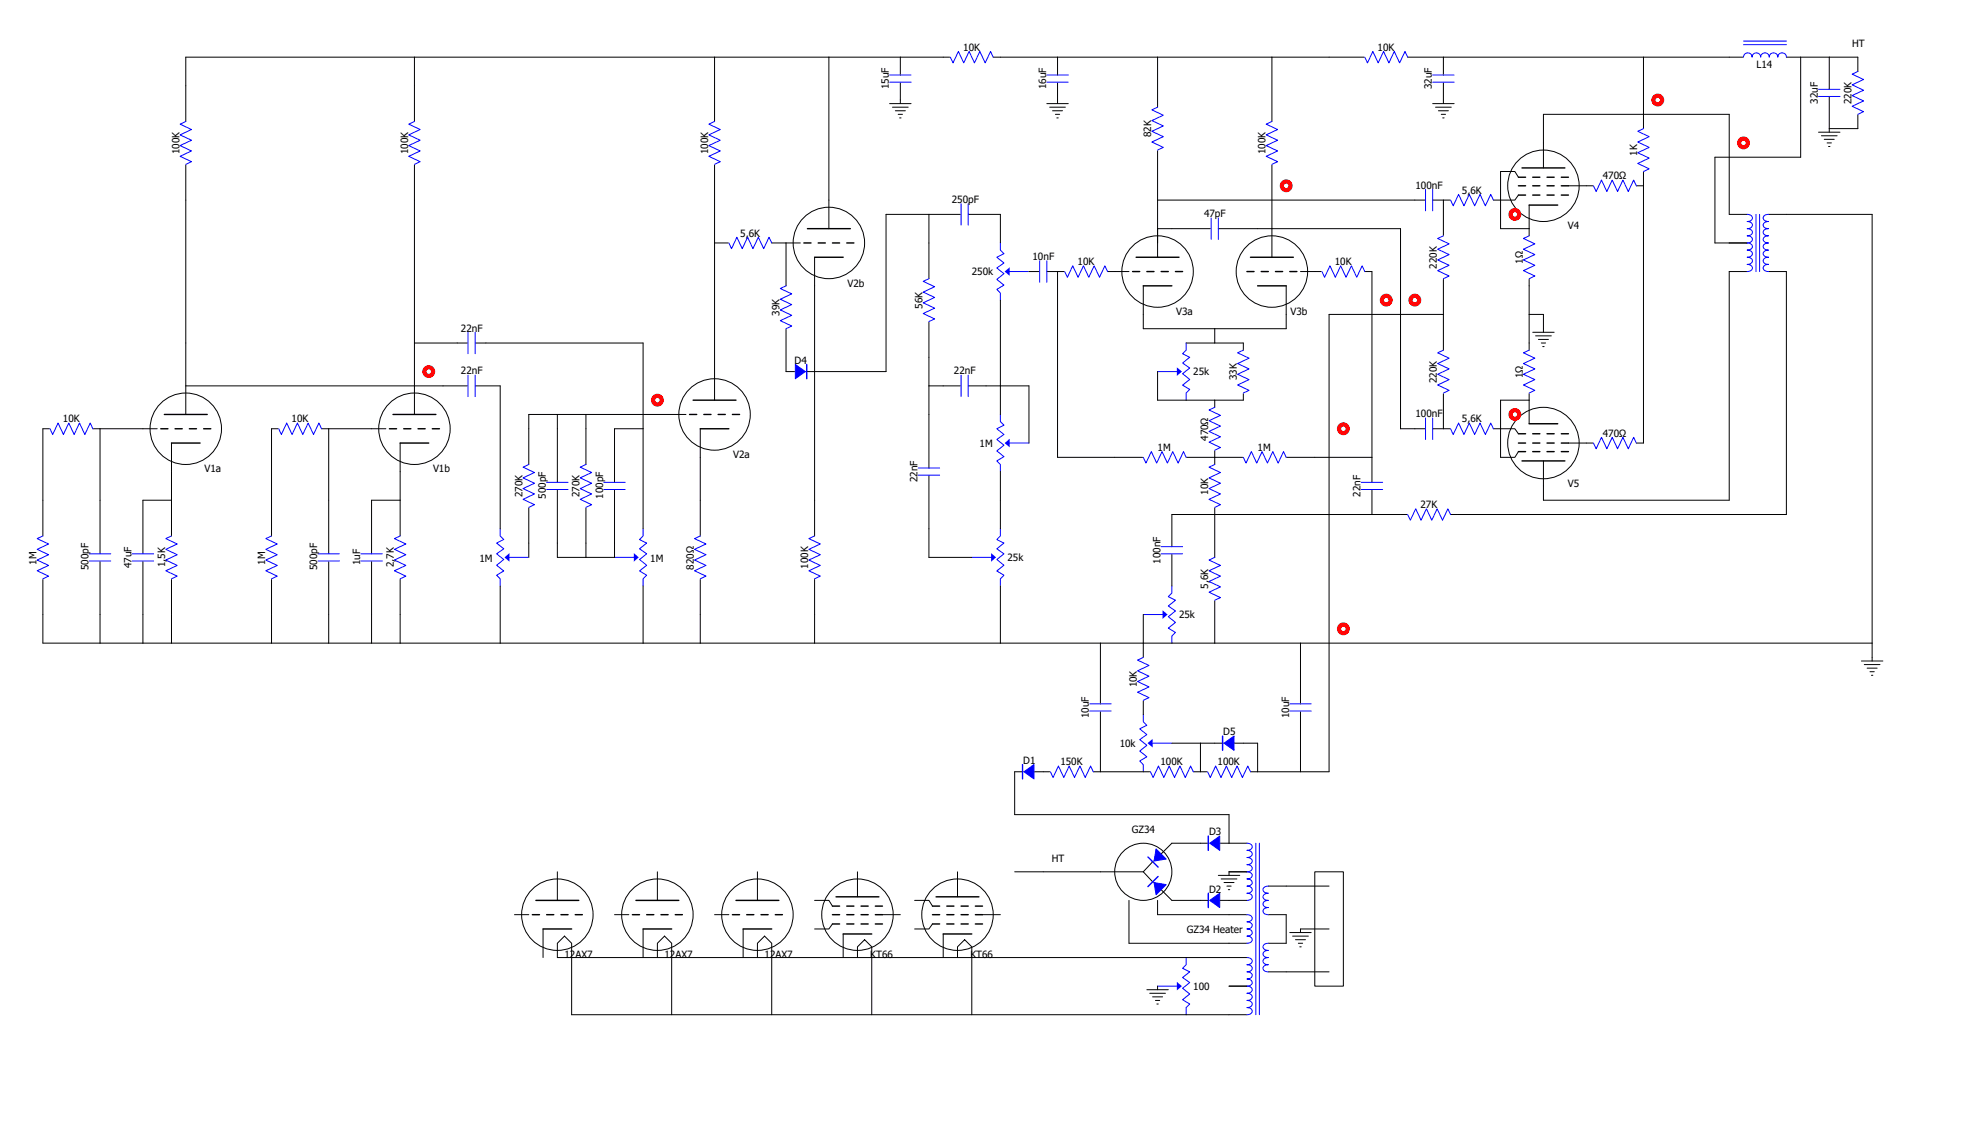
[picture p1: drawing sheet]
<svg xmlns="http://www.w3.org/2000/svg" width="350mm" height="200mm" viewBox="0 0 350 200" stroke-linecap="round" stroke-linejoin="round" font-family="sans-serif">
<path d="M233.7 154.9h5.1v20.4h-5.1z" fill="none" stroke="#000" stroke-width=".18"/>
<circle cx="203.2" cy="154.9" r="5.1" fill="#fff"/>
<circle cx="203.2" cy="154.9" r="5.1" fill="none" stroke="#000" stroke-width=".18"/>
<circle cx="76.2" cy="66" r="1.14" fill="#f00"/>
<circle cx="76.2" cy="66" r=".4" fill="#fff"/>
<path d="M28.6 76.2h1.2M29.2 73.7h7.6M30.5 78.7h5.1M31.1 76.2h1.3M33.7 76.2h1.2M36.2 76.2h1.3M69.2 76.2h1.3M69.8 73.7h7.7M71.1 78.7h5.1M71.8 76.2h1.2M74.3 76.2h1.3M76.8 76.2h1.3" fill="none" stroke="#000" stroke-width=".25"/>
<g fill="none" stroke="#000" stroke-width=".18">
<path d="M33 21.6v-11.4h40.7v11.4M33 29.3v31.7M73.7 29.3v31.7M8.8 76.2h-1.2v19M16.5 76.2h1.3M25.4 76.2h2.5M30.5 78.7v16.5M33 68.6v5.1M49.4 76.2h-1.1v19M57.1 76.2h1.3M66 76.2h2.6M71.1 78.7v16.5"/>
<path d="M73.7 68.6v5.1M78.7 68.6h4.4M81.3 61h1.8M84.5 61h1.9M84.5 68.6h4.4M25.4 99.8v14.5M30.5 88.9h-5.1v9.5M66 99.8v14.5M71.1 88.9h-5.1v9.5M7.6 103v11.3h10.2M30.5 103v11.3M48.3 103v11.3"/>
<path d="M71.1 103v6.2"/>
<circle cx="33" cy="76.2" r="6.4"/>
<circle cx="73.7" cy="76.2" r="6.4"/>
</g>
<g fill="none" stroke="#00f" stroke-width=".18">
<path d="M33 21.6l-1 .5 2 .9-2 1 2 .9-2 1 2 .9-2 1 2 .9-1 .5M73.7 21.6l-1.1 .5 2.1 .9-2.1 1 2.1 .9-2.1 1 2.1 .9-2.1 1 2.1 .9-1 .5M83.2 59.1v3.8M84.5 59.1v3.8M8.9 76.2l.5 1 .9-2 1 2 .9-2 1 2 .9-2 1 2 .9-2 .5 1M49.5 76.2l.5 1 1-2 .9 2 1-2 .9 2 1-2 .9 2 1-2 .4 1M83.2 66.7v3.8M84.5 66.7v3.8M7.6 95.2l-1 .5 2 1-2 .9 2 1-2 .9 2 1-2 .9 2 1-1 .5M23.5 98.4h3.8M23.5 99.7h3.8M30.5 95.2l-1 .5 2 1-2 .9 2 1-2 .9 2 1-2 .9 2 1-1 .5"/>
<path d="M48.3 95.2l-1.1 .5 2.1 1-2.1 .9 2.1 1-2.1 .9 2.1 1-2.1 .9 2.1 1-1 .5M64.1 98.4h3.8M64.1 99.7h3.8M71.1 95.2l-1 .5 2 1-2 .9 2 1-2 .9 2 1-2 .9 2 1-1 .5M88.9 94v1.2l.6 .7-1.2 .6 1.2 1-1.2 .9 1.2 1-1.2 1.1 1.2 1-1.2 .7 .6 .7v1.2M90.2 99.1h3.8"/>
</g>
<path d="M89.7 99.1l.9-.8v1.5z" fill="#00f"/>
<path d="M109.2 99.1h3.8M114.3 94v1.2l-.6 .7 1.2 .6-1.2 1 1.2 .9-1.2 1 1.2 1.1-1.2 1 1.2 .7-.6 .7v1.2" fill="none" stroke="#00f" stroke-width=".18"/>
<path d="M112.6 98.3l.9 .8-.9 .7z" fill="#00f"/>
<path d="M33 68.6h45.7M73.7 61h7.6M88.9 68.6v25.4M94 73.7v8.8M99.1 73.7v12M104.1 73.7v8.8M114.3 61v15.2h-5.1v9.5M94 90.3v8.8M99.1 87.1v12h10.1v-12M104.1 90.3v8.8M88.9 104.1v10.2M114.3 104.1v10.2" fill="none" stroke="#000" stroke-width=".18"/>
<path d="M94 82.5l-1 .5 2 1-2 .9 2 1-2 .9 2 1-2 .9 2 1-1 .5M97.2 85.7h3.8M97.2 87h3.8M104.1 82.5l-1 .5 2.1 1-2.1 .9 2.1 1-2.1 .9 2.1 1-2.1 .9 2.1 1-1.1 .5M107.3 85.7h3.8M107.3 87h3.8" fill="none" stroke="#00f" stroke-width=".18"/>
<circle cx="116.8" cy="71.1" r="1.14" fill="#f00"/>
<circle cx="116.8" cy="71.1" r=".4" fill="#fff"/>
<path d="M142.9 43.2h1.2M143.5 40.6h7.6M144.8 45.7h5.1M145.4 43.2h1.3M148 43.2h1.2M150.5 43.2h1.3M122.6 73.7h1.2M123.2 71.1h7.6M124.5 76.2h5M125.1 73.7h1.3M127.6 73.7h1.3M130.2 73.7h1.2" fill="none" stroke="#000" stroke-width=".25"/>
<g fill="none" stroke="#000" stroke-width=".18">
<path d="M127 15.2v6.4M127 29.3v6.3M147.3 35.6v5M129.4 43.2h-2.4v27.9M137.2 43.2h5M139.7 43.2v7.6M139.7 58.5v7.5h1.5M144.8 45.7v5.1M17.8 76.2v22.2M33 61v7.6M58.4 76.2v22.2M119.4 73.7h2.5"/>
<path d="M124.5 76.2v19M143.1 66h1.7M17.8 99.8v14.5M58.4 99.8v14.5h86.4v-11.3M144.8 88.9v6.3M25.4 114.3h22.9M124.5 103v6.2"/>
<circle cx="147.3" cy="43.2" r="6.4"/>
<circle cx="127" cy="73.7" r="6.4"/>
</g>
<path d="M127 21.6l-1 .5 2 .9-2 1 2 .9-2 1 2 .9-2 1 2 .9-1 .5M129.5 43.2l.5 1 1-2 .9 2 1-2 .9 2 1-2 .9 2 1-2 .5 1M139.7 50.8l-1 .5 2 .9-2 1 2 .9-2 1 2 .9-2 1 2 .9-1 .5M15.9 98.4h3.8M15.9 99.7h3.8M56.5 98.4h3.8M56.5 99.7h3.8M124.5 95.2l-1.1 .5 2.1 1-2.1 .9 2.1 1-2.1 .9 2.1 1-2.1 .9 2.1 1-1 .5M144.8 95.2l-1 .5 2 1-2 .9 2 1-2 .9 2 1-2 .9 2 1-1 .5" fill="none" stroke="#00f" stroke-width=".18"/>
<path d="M141.4 64.8l1.7 1.2-1.7 1.3z" fill="#00f"/>
<path d="M143.4 64.8v2.5" fill="none" stroke="#00f" stroke-width=".25"/>
<path d="M168.9 10.2l.5 1 .9-2.1 1 2.1 .9-2.1 1 2.1 .9-2.1 1 2.1 1-2.1 .4 1.1M186.1 13.3h3.8M186.1 14.6h3.8M165.1 49.5l-1 .5 2 1-2 .9 2 1-2 .9 2 1-2 .9 2 1-1 .5M141.4 64.8l1.7 1.2-1.7 1.3zM172.7 99.1h3.8M177.8 94v1.2l-.6 .7 1.2 .6-1.2 1 1.2 .9-1.2 1 1.2 1.1-1.2 1 1.2 .7-.6 .7v1.2" fill="none" stroke="#00f" stroke-width=".18"/>
<path d="M73.7 10.2h73.6v25.4M127 10.2v5M167.6 10.2h1.2M176.5 10.2h1.3M188 10.2v3.1M188 14.7v3.1M144.8 50.8v38.1M165.1 43.2v6.3M165.1 57.3v6.2" fill="none" stroke="#000" stroke-width=".18"/>
<path d="M176.1 98.3l.9 .8-.9 .7z" fill="#00f"/>
<path d="M177.8 73.7v1.2l.6 .7-1.2 .6 1.2 1-1.2 .9 1.2 1-1.2 1 1.2 1.1-1.2 .7 .6 .6v1.3M179.1 78.7h3.8" fill="none" stroke="#00f" stroke-width=".18"/>
<path d="M178.6 78.7l.9-.7v1.5z" fill="#00f"/>
<path d="M177.8 43.2v1.3l.6 .6-1.2 .6 1.2 1-1.2 .9 1.2 1-1.2 1.1 1.2 1-1.2 .7 .6 .7v1.2M179.1 48.3h3.8" fill="none" stroke="#00f" stroke-width=".18"/>
<path d="M178.6 48.3l.9-.8v1.5z" fill="#00f"/>
<g fill="none" stroke="#000" stroke-width=".18">
<path d="M147.3 10.2h12.7M177.8 10.2h10.2M186.1 18.4h3.8M186.6 19.1h2.8M187.1 19.7h1.7M188 17.8v.6M157.5 38.1v27.9h-12.7M170.7 38.1h-5.6v5.1M172.1 38.1h5.7v5.1M187.6 20.3h.7M187.8 21h.3M177.8 53.3v15.3"/>
<path d="M198.1 48.3h2.6M203.2 50.8v5.1M205.7 40.6v5.1M226.1 40.6v5.1M228.6 50.8v5.1M231.1 48.3h2.6M165.1 63.5v19.7M167.6 68.6h3.1M172.1 68.6h3.2M215.9 71.1v1.3M165.1 84.6v14.5h7.6M177.8 88.9v5.1"/>
<path d="M215.9 80.1v2.4M215.9 90.3v1.1M144.8 114.3h50.8M177.8 104.1v10.2"/>
<circle cx="205.7" cy="48.3" r="6.4"/>
<circle cx="226.1" cy="48.3" r="6.4"/>
</g>
<path d="M170.8 36.2v3.8M172.1 36.2v3.8M170.8 66.7v3.8M172.1 66.7v3.8M215.9 72.4l-1 .5 2 .9-2 1 2 .9-2 1 2 .9-2 1 2 .9-1 .5M163.2 83.2h3.8M163.2 84.5h3.8M215.9 82.5l-1 .5 2 1-2 .9 2 1-2 .9 2 1-2 .9 2 1-1 .5M203.2 109.2h3.8M208.3 104.1v1.3l-.7 .6 1.3 .7-1.3 1 1.3 .9-1.3 1 1.3 1-1.3 1 1.3 .8-.6 .6v1.3" fill="none" stroke="#00f" stroke-width=".18"/>
<path d="M201.3 48.3h1.3M201.9 45.7h7.6M203.2 50.8h5.1M203.8 48.3h1.3M206.4 48.3h1.2M208.9 48.3h1.3M221.6 48.3h1.3M222.2 45.7h7.7M223.5 50.8h5.1M224.2 48.3h1.2M226.7 48.3h1.3M229.2 48.3h1.3" fill="none" stroke="#000" stroke-width=".25"/>
<path d="M206.6 108.5l.9 .7-.9 .8z" fill="#00f"/>
<g fill="none" stroke="#000" stroke-width=".18">
<path d="M158.1 18.4h3.8M158.6 19.1h2.8M159.1 19.7h1.8M160 10.2v3.1M160 14.7v3.7M188 10.2h54.4M205.7 10.2v8.9M226.1 10.2v11.4M250.2 10.2h41.9v12.7M254.6 18.4h3.8M255.1 19.1h2.8M255.7 19.7h1.7"/>
<path d="M256.5 10.2v3.1M256.5 14.7v3.7M320 10.2h5.1v5.7M325.1 17.3v6.2M157.5 38.1h7.6M159.6 20.3h.8M159.9 21h.2M205.7 26.8v8.8h47.5M226.1 29.3v11.3M254.6 35.6h3.1M256.2 20.3h.7M256.4 21h.3"/>
<path d="M256.5 35.6v6.3M269.9 34.7l-.7 .9h-3.8M269.9 31.5l-.7-1h-2.5v10.1M271.8 36.4v5.5M274.3 29.8v-9.5h33v17.8h3.2M278.8 33h4.3M290.8 33h1.3M292.1 30.6v48.1h-1.3M304.8 27.9v15.3h5.7M314.3 38.1h18.4v76.2h-101.6M323.2 23.5h3.8M323.7 24.1h2.8"/>
<path d="M324.2 24.8h1.8M324.7 25.4h.8M325 26h.2M182.9 48.3h1.8M186.1 48.3h3M196.8 48.3h1.3M203.2 55.9v2.5h25.4v-2.5M215.1 40.6h-9.4v2.6M215.9 58.4v2.6M216.5 40.6h32.4v35.6h4.3M233.7 48.3h1.1M242.6 48.3h1.2v37.4"/>
<path d="M256.5 49.7v12.5M271.8 49.7v6.2M310.5 48.3h-3.2v40.6h-33v-7M314.3 48.3h3.2v43.1h-59.7M17.8 76.2h7.6M58.4 76.2h7.6M86.4 61h27.9M104.1 73.7h15.3M165.1 68.6h2.5M175.3 68.6h7.6v10.1M177.8 68.6v5.1M254.6 76.2h3.1"/>
<path d="M256.5 70v6.2M265.4 76.2h3.8l.7 .9M266.7 71.1v10.2h2.5l.7-1M271.8 61v1.2M271.8 70v5.3M278.8 78.7h4.3M177.8 83.8v5.1M188 81.3h15.1M208.3 91.4v5.8M208.3 98.6v5.5M210.8 81.3h10.1M215.9 91.4h34.2"/>
<path d="M228.6 81.3h15.2M243.8 87.1v4.3M71.1 109.2v5.1M124.5 109.2v5.1M203.2 114.3h5.1"/>
<circle cx="274.3" cy="33" r="6.4"/>
<circle cx="274.3" cy="78.7" r="6.4"/>
</g>
<g fill="none" stroke="#00f" stroke-width=".18">
<path d="M158.1 13.3h3.8M158.1 14.6h3.8M205.7 19.1l-1 .4 2.1 1-2.1 .9 2.1 1-2.1 .9 2.1 1-2.1 .9 2.1 1-1.1 .5M242.6 10.2l.4 1 1-2.1 1 2.1 .9-2.1 1 2.1 .9-2.1 1 2.1 .9-2.1 .5 1.1M254.6 13.3h3.8M254.6 14.6h3.8M309.9 7.9h7.6M309.9 7.3h7.6M323.2 15.9h3.8M323.2 17.1h3.8M215.3 38.7v3.8M216.5 38.7v3.8"/>
<path d="M226.1 21.6l-1.1 .5 2.1 .9-2.1 1 2.1 .9-2.1 1 2.1 .9-2.1 1 2.1 .9-1 .5M253.4 33.7v3.8M254.6 33.7v3.8M257.8 35.6l.5 1 .9-2.1 1 2.1 .9-2.1 1 2.1 .9-2.1 1 2.1 1-2.1 .4 1.1M283.2 33l.5 1 .9-2 1 2 .9-2 1 2 .9-2 1 2 1-2 .4 1M292.1 22.9l-1 .4 2 1-2 .9 2 1-2 .9 2 1-2 1 2 .9-1 .5M310.5 38.1l.5 .1 .4 .2 .1 .3-.1 .3-.4 .3-.5 .1 .5 .1 .4 .2 .1 .3-.1 .3-.4 .2-.5 .1 .5 .1 .4 .3 .1 .3-.1 .3-.4 .2-.5 .1 .5 .1 .4 .2 .1 .3-.1 .4-.4 .2-.5 .1 .5 .1 .4 .2 .1 .3-.1 .3-.4 .3-.5 .1h.5l.4 .3 .1 .3-.1 .3-.4 .2-.5 .1 .5 .1 .4 .2 .1 .4-.1 .3-.4 .2-.5 .1 .5 .1 .4 .2 .1 .3-.1 .3-.4 .3-.5 .1M312.1 38.1v10.2M312.7 38.1v10.2M314.3 38.1l-.5 .1-.3 .2-.1 .3 .1 .3 .3 .3 .5 .1-.5 .1-.3 .2-.1 .3 .1 .3 .3 .2 .5 .1-.5 .1-.3 .3-.1 .3 .1 .3 .3 .2 .5 .1-.5 .1-.3 .2-.1 .3 .1 .4 .3 .2 .5 .1-.5 .1-.3 .2-.1 .3 .1 .3 .3 .3 .5 .1h-.5l-.3 .3-.1 .3 .1 .3 .3 .2 .5 .1-.5 .1-.3 .2-.1 .4 .1 .3 .3 .2 .5 .1-.5 .1-.3 .2-.1 .3 .1 .3 .3 .3 .5 .1M184.8 46.4v3.8M186.1 46.4v3.8"/>
<path d="M189.2 48.3l.5 1 1-2.1 .9 2.1 1-2.1 .9 2.1 1-2.1 .9 2.1 1-2.1 .4 1.1M234.9 48.3l.5 1 1-2.1 .9 2.1 1-2.1 .9 2.1 1-2.1 .9 2.1 1-2.1 .5 1.1M256.5 41.9l-1 .5 2.1 .9-2.1 1 2.1 .9-2.1 1 2.1 .9-2.1 1 2.1 1-1.1 .4M271.8 41.9l-1 .5 2 .9-2 1 2 .9-2 1 2 .9-2 1 2 1-1 .4M253.4 74.3v3.8M254.6 74.3v3.8M256.5 62.2l-1 .5 2.1 1-2.1 .9 2.1 1-2.1 .9 2.1 1-2.1 .9 2.1 1-1.1 .4M257.8 76.2l.5 1 .9-2 1 2 .9-2 1 2 .9-2 1 2 1-2 .4 1M271.8 62.2l-1 .5 2 1-2 .9 2 1-2 .9 2 1-2 .9 2 1-1 .4M283.2 78.7l.5 1.1 .9-2.1 1 2.1 .9-2.1 1 2.1 .9-2.1 1 2.1 1-2.1 .4 1M203.2 81.3l.5 1 .9-2 1 2 .9-2 1 2 .9-2 1 2 .9-2 .5 1M206.4 97.2h3.8"/>
<path d="M206.4 98.4h3.8M221 81.3l.5 1 .9-2 1 2 .9-2 1 2 .9-2 1 2 .9-2 .5 1M241.9 85.7h3.8M241.9 87h3.8M250.2 91.4l.5 1.1 .9-2.1 1 2.1 .9-2.1 1 2.1 .9-2.1 1 2.1 .9-2.1 .5 1"/>
</g>
<g fill="none" stroke="#000" stroke-width=".25">
<path d="M269.9 34.7h1.2M269.9 33h1.2M269.9 31.5h1.2M270.5 29.8h7.6M271.8 36.4h5.1M272.4 34.7h1.3M272.4 33h1.3M272.4 31.5h1.3M275 34.7h1.2M275 33h1.2M275 31.5h1.2M277.5 34.7h1.3"/>
<path d="M277.5 33h1.3M277.5 31.5h1.3M269.9 77.1h1.2M269.9 78.7h1.2M271.8 75.3h5.1M272.4 77.1h1.3M272.4 78.7h1.3M275 77.1h1.2M275 78.7h1.2M277.5 77.1h1.3M277.5 78.7h1.3M269.9 80.3h1.2"/>
<path d="M270.5 81.9h7.6M272.4 80.3h1.3M275 80.3h1.2M277.5 80.3h1.3"/>
</g>
<circle cx="228.6" cy="33" r="1.14" fill="#f00"/>
<circle cx="228.6" cy="33" r=".4" fill="#fff"/>
<circle cx="309.9" cy="25.4" r="1.14" fill="#f00"/>
<circle cx="309.9" cy="25.4" r=".4" fill="#fff"/>
<circle cx="294.6" cy="17.8" r="1.14" fill="#f00"/>
<circle cx="294.6" cy="17.8" r=".4" fill="#fff"/>
<path d="M188 48.3v33M256.5 55.9h-20.3v81.3" fill="none" stroke="#000" stroke-width=".18"/>
<circle cx="251.5" cy="53.3" r="1.14" fill="#f00"/>
<circle cx="251.5" cy="53.3" r=".4" fill="#fff"/>
<circle cx="246.4" cy="53.3" r="1.14" fill="#f00"/>
<circle cx="246.4" cy="53.3" r=".4" fill="#fff"/>
<circle cx="238.8" cy="76.2" r="1.14" fill="#f00"/>
<circle cx="238.8" cy="76.2" r=".4" fill="#fff"/>
<circle cx="238.8" cy="111.8" r="1.14" fill="#f00"/>
<circle cx="238.8" cy="111.8" r=".4" fill="#fff"/>
<path d="M325.1 10.2h5.1M271.8 55.9h2.5v3.2M272.4 59.1h3.8M272.9 59.7h2.8M273.4 60.3h1.8M273.9 61h.8M274.2 61.6h.2" fill="none" stroke="#000" stroke-width=".18"/>
<circle cx="269.2" cy="73.7" r="1.14" fill="#f00"/>
<circle cx="269.2" cy="73.7" r=".4" fill="#fff"/>
<circle cx="269.2" cy="38.1" r="1.14" fill="#f00"/>
<circle cx="269.2" cy="38.1" r=".4" fill="#fff"/>
<path d="M218.4 154.9h3.2M218.4 149.9h3.2M225.4 157.5h10.8M218.4 162.6h3.2M218.4 167.6h3.2M218.4 160h3.2M218.4 170.2h3.2M218.4 175.3h3.2M225.4 162.6h3.2v5h-3.2M225.4 172.7h10.8M218.4 180.3h3.2" fill="none" stroke="#000" stroke-width=".18"/>
<path d="M221.6 149.9l.5 .1 .4 .2 .1 .3-.1 .3-.4 .2-.5 .1 .5 .1 .4 .3 .1 .3-.1 .3-.4 .2-.5 .1 .5 .1 .4 .2 .1 .3-.1 .3-.4 .3-.5 .1 .5 .1 .4 .2 .1 .3-.1 .3-.4 .2-.5 .1 .5 .1 .4 .3 .1 .3-.1 .3-.4 .2-.5 .1 .5 .1 .4 .2 .1 .3-.1 .4-.4 .2-.5 .1 .5 .1 .4 .2 .1 .3-.1 .3-.4 .3-.5 .1h.5l.4 .3 .1 .3-.1 .3-.4 .2-.5 .1M223.2 149.9v30.4M223.8 149.9v30.4M225.4 157.5l-.5 .1-.3 .2-.1 .3 .1 .3 .3 .3 .5 .1h-.5l-.3 .3-.1 .3 .1 .3 .3 .2 .5 .1-.5 .1-.3 .2-.1 .4 .1 .3 .3 .2 .5 .1-.5 .1-.3 .2-.1 .3 .1 .3 .3 .3 .5 .1M205.7 175.3h3.8M210.8 170.2v1.2l-.6 .7 1.3 .6-1.3 1 1.3 .9-1.3 1 1.3 1.1-1.3 1 1.3 .7-.7 .7v1.2M221.6 162.6l.5 .1 .4 .2 .1 .3-.1 .3-.4 .2-.5 .1 .5 .1 .4 .3 .1 .3-.1 .3-.4 .2-.5 .1 .5 .1 .4 .2 .1 .3-.1 .3-.4 .3-.5 .1 .5 .1 .4 .2 .1 .3-.1 .3-.4 .2-.5 .1M221.6 170.2l.5 .1 .4 .2 .1 .3-.1 .3-.4 .3h-.5l.5 .1 .4 .3 .1 .3-.1 .3-.4 .2-.5 .1 .5 .1 .4 .2 .1 .4-.1 .3-.4 .2-.5 .1 .5 .1 .4 .2 .1 .3-.1 .3-.4 .3-.5 .1 .5 .1 .4 .2 .1 .3-.1 .3-.4 .2-.5 .1 .5 .1 .4 .3 .1 .3-.1 .3-.4 .2-.5 .1 .5 .1 .4 .2 .1 .3-.1 .3-.4 .3-.5 .1 .5 .1 .4 .2 .1 .3-.1 .3-.4 .2-.5 .1M225.4 167.6l-.5 .1-.3 .3-.1 .3 .1 .3 .3 .2 .5 .1-.5 .1-.3 .2-.1 .3 .1 .4 .3 .2 .5 .1-.5 .1-.3 .2-.1 .3 .1 .3 .3 .3h.5l-.5 .1-.3 .3-.1 .3 .1 .3 .3 .2 .5 .1" fill="none" stroke="#00f" stroke-width=".18"/>
<path d="M209.2 174.5l.9 .8-.9 .7z" fill="#00f"/>
<g fill="none" stroke="#000" stroke-width=".25">
<path d="M148.6 159.4h7.6M166.4 159.4h7.6M94.6 162.6h1.3M95.2 160h7.7M96.5 165.1h5.1M97.2 162.6h1.2M99.7 162.6h1.3M102.2 162.6h1.3M112.4 162.6h1.3M113 160h7.6M114.3 165.1h5.1M114.9 162.6h1.3"/>
<path d="M117.5 162.6h1.2M120 162.6h1.3M130.2 162.6h1.2M130.8 160h7.6M132.1 165.1h5.1M132.7 162.6h1.3M135.3 162.6h1.2M137.8 162.6h1.3M148 164.2h1.2M148 162.6h1.2M148 161h1.2M149.9 166h5"/>
<path d="M150.5 164.2h1.3M150.5 162.6h1.3M150.5 161h1.3M153 164.2h1.3M153 162.6h1.3M153 161h1.3M155.6 164.2h1.2M155.6 162.6h1.2M155.6 161h1.2M165.7 164.2h1.3M165.7 162.6h1.3M165.7 161h1.3"/>
<path d="M167.6 166h5.1M168.3 164.2h1.2M168.3 162.6h1.2M168.3 161h1.2M170.8 164.2h1.3M170.8 162.6h1.3M170.8 161h1.3M173.4 164.2h1.2M173.4 162.6h1.2M173.4 161h1.2"/>
</g>
<g fill="none" stroke="#000" stroke-width=".18">
<path d="M99.1 154.9v5.1M116.8 154.9v5.1M134.6 154.9v5.1M152.4 154.9v4.5M170.2 154.9v4.5M213.4 149.9h1.5M216.8 149.9h1.6M91.4 162.6h2.6M96.5 165.1v5.1M109.2 162.6h2.6M114.3 165.1v5.1M116.8 170.2v-2.6l1.3-1.2 1.3 1.2v12.7"/>
<path d="M127 162.6h2.5M132.1 165.1v5.1M134.6 170.2v-2.6l1.3-1.2 1.3 1.2v12.7M144.8 160h2.5l.7 1M148 164.2l-.7 .9h-2.5M149.9 166v4.2M152.4 170.2v-1.9l1.3-1.3 1.2 1.3v12M156.8 162.6h3.2M162.6 160h2.5l.6 1M165.7 164.2l-.6 .9h-2.5M167.6 166v4.2M170.2 170.2v-1.9l1.2-1.3 1.3 1.3v12"/>
<path d="M174.6 162.6h3.2M203.8 175.9h3.8M204.3 176.5h2.8M204.9 177.2h1.7M205.4 177.8h.7M205.6 178.4h.3M205.7 175.3v.6M218.4 170.2h-119.3v-2.6l1.2-1.2 1.3 1.2v12.7h116.8"/>
<circle cx="99.1" cy="162.6" r="6.4"/>
<circle cx="116.8" cy="162.6" r="6.4"/>
<circle cx="134.6" cy="162.6" r="6.4"/>
<circle cx="152.4" cy="162.6" r="6.4"/>
<circle cx="170.2" cy="162.6" r="6.4"/>
</g>
<path d="M215 149.9l1.8-1.3v2.5z" fill="#00f"/>
<path d="M214.8 148.6v2.5" fill="none" stroke="#00f" stroke-width=".25"/>
<path d="M215 149.9l1.8-1.3v2.5z" fill="none" stroke="#00f" stroke-width=".18"/>
<path d="M213.4 160h1.5M216.8 160h1.6" fill="none" stroke="#000" stroke-width=".18"/>
<path d="M215 160l1.8-1.2v2.5z" fill="#00f"/>
<path d="M214.8 158.8v2.5" fill="none" stroke="#00f" stroke-width=".25"/>
<path d="M215 160l1.8-1.2v2.5z" fill="none" stroke="#00f" stroke-width=".18"/>
<path d="M205 153l-1.8 1.9M208.3 149.9l-1.9 1.9" fill="none" stroke="#000" stroke-width=".18"/>
<path d="M205.5 150.9l1.8 1.8-2.2 .3z" fill="#00f"/>
<path d="M204 152.3l1.8 1.8" fill="none" stroke="#00f" stroke-width=".25"/>
<path d="M205.5 150.9l1.8 1.8-2.2 .3z" fill="none" stroke="#00f" stroke-width=".18"/>
<path d="M203.2 154.9l1.8 1.9M206.4 158.1l1.9 1.9" fill="none" stroke="#000" stroke-width=".18"/>
<path d="M205.1 156.9l2.2 .3-1.8 1.8z" fill="#00f"/>
<path d="M205.8 155.8l-1.8 1.8" fill="none" stroke="#00f" stroke-width=".25"/>
<path d="M205.1 156.9l2.2 .3-1.8 1.8z" fill="none" stroke="#00f" stroke-width=".18"/>
<path d="M180.3 137.2h1.6M183.8 137.2h1.6M185.4 154.9h17.8M208.3 149.9h5.1M200.7 160v7.6h17.7M205.7 160v2.6h12.7M208.3 160h5.1" fill="none" stroke="#000" stroke-width=".18"/>
<path d="M182 137.2l1.8-1.3v2.5z" fill="#00f"/>
<path d="M181.7 135.9v2.5" fill="none" stroke="#00f" stroke-width=".25"/>
<path d="M182 137.2l1.8-1.3v2.5zM186.7 137.2l.5 1 .9-2.1 1 2.1 .9-2.1 1 2.1 .9-2.1 1 2.1 .9-2.1 .5 1.1M193.7 126.4h3.8M193.7 125.1h3.8M203.2 127v1.3l.6 .6-1.2 .6 1.2 1.1-1.2 .8 1.2 1.1-1.2 1 1.2 1-1.2 .8 .6 .6v1.3M204.5 132.1h3.8" fill="none" stroke="#00f" stroke-width=".18"/>
<path d="M195.6 114.3v10.8M185.4 137.2h1.2M195.6 126.5v10.7h-1.3" fill="none" stroke="#000" stroke-width=".18"/>
<path d="M204 132.1l.9-.8v1.5z" fill="#00f"/>
<path d="M203.2 114.3v2.5M203.2 124.6v2.4M203.2 137.2h1.1M212.1 137.2h2.4M215.9 132.1h1.5M219.3 132.1h1.7M222.2 137.2h1.3" fill="none" stroke="#000" stroke-width=".18"/>
<path d="M203.2 116.8l-1 .5 2 1-2 .9 2 1-2 .9 2 1-2 .9 2 1-1 .5M204.5 137.2l.4 1 1-2.1 1 2.1 .9-2.1 1 2.1 .9-2.1 1 2.1 .9-2.1 .5 1.1M214.6 137.2l.5 1 1-2.1 .9 2.1 1-2.1 .9 2.1 1-2.1 .9 2.1 1-2.1 .4 1.1" fill="none" stroke="#00f" stroke-width=".18"/>
<path d="M217.6 132.1l1.7-1.3v2.5z" fill="#00f"/>
<path d="M217.3 130.8v2.5" fill="none" stroke="#00f" stroke-width=".25"/>
<path d="M309.9 10.2a.76 .76 0 0 1 .7-.8 .76 .76 0 0 1 .8 .8 .76 .76 0 0 1 .8-.8 .76 .76 0 0 1 .7 .8 .76 .76 0 0 1 .8-.8 .76 .76 0 0 1 .8 .8 .76 .76 0 0 1 .7-.8 .76 .76 0 0 1 .8 .8 .76 .76 0 0 1 .7-.8 .76 .76 0 0 1 .8 .8M205.7 66h3.8M210.8 61v1.2l-.6 .7 1.3 .6-1.3 1 1.3 .9-1.3 1 1.3 1-1.3 1.1 1.3 .7-.7 .6v1.3M215.9 99.1l-1 .4 2 1-2 .9 2 1-2 .9 2 1-2 1 2 .9-1 .5M217.6 132.1l1.7-1.3v2.5zM229.2 125.1h3.8M229.2 126.4h3.8" fill="none" stroke="#00f" stroke-width=".18"/>
<g fill="none" stroke="#000" stroke-width=".18">
<path d="M307.3 10.2h2.5M317.5 10.2h2.5M208.3 91.4h7.6v7.7M203.2 109.2v5.1M215.9 106.8v7.5M231.1 114.3v10.8M180.3 137.2v7.6h38.1v5.1M195.6 137.2h7.6M208.3 132.1h5.1v5.1M221 132.1h2.5v5.1h12.7M231.1 126.5v10.7M180.3 154.9h5.1"/>
<path d="M216.5 155.6h3.8M217 156.2h2.8M217.6 156.8h1.7M218.1 157.5h.7M218.3 158.1h.3M218.4 154.9v.7M229.2 165.7h3.8M229.7 166.4h2.8M230.3 167h1.7M230.8 167.6h.7M231 168.3h.3M236.2 165.1h-5.1v.6"/>
</g>
<path d="M209.2 65.3l.9 .7-.9 .8z" fill="#00f"/>
<g fill="none" stroke="#000" stroke-width=".18">
<path d="M160 10.2h7.6M292.1 10.2h15.2M320 10.2v17.7h-15.2M330.2 10.2v2.5M127 35.6v7.6M205.7 35.6v5M330.2 20.4v2.5h-5.1M266.7 40.6h5.1M271.8 55.9v5.1M73.7 61v7.6M94 73.7h10.1M114.3 76.2v17.8"/>
<path d="M205.7 66v5.1h15.3v-1.1M210.8 61h10.2v1.2M266.7 71.1h5.1M17.8 114.3h7.6M48.3 114.3h10.1M195.6 114.3h7.6M208.3 114.3h22.8M330.8 117.5h3.8M331.3 118.1h2.8M331.9 118.7h1.7M332.4 119.4h.7M332.7 114.3v3.2"/>
<path d="M213.4 132.1h2.5M332.6 120h.3"/>
</g>
<path d="M330.2 12.7l-1 .5 2 .9-2 1 2 .9-2 1 2 .9-2 1 2 .9-1 .5M221 62.2l-1 .5 2 1-2 .9 2 1-2 .9 2 1-2 .9 2 1-1 .4" fill="none" stroke="#00f" stroke-width=".18"/>
<g font-size="1.8">
<text x="171.2" y="9">10K</text>
<text x="244.9" y="9">10K</text>
<text x="329.2" y="8.4">HT</text>
<text x="158" y="15.9" transform="rotate(-90 158 15.9)">15uF</text>
<text x="185.9" y="15.9" transform="rotate(-90 185.9 15.9)">16uF</text>
<text x="254.5" y="15.9" transform="rotate(-90 254.5 15.9)">32uF</text>
<text x="312.2" y="12.1">L14</text>
<text x="323.1" y="18.4" transform="rotate(-90 323.1 18.4)">32uF</text>
<text x="329.1" y="18.5" transform="rotate(-90 329.1 18.5)">220K</text>
<text x="31.9" y="27.4" transform="rotate(-90 31.9 27.4)">100K</text>
<text x="72.5" y="27.4" transform="rotate(-90 72.5 27.4)">100K</text>
<text x="125.9" y="27.4" transform="rotate(-90 125.9 27.4)">100K</text>
<text x="204.6" y="24.4" transform="rotate(-90 204.6 24.4)">82K</text>
<text x="224.9" y="27.4" transform="rotate(-90 224.9 27.4)">100K</text>
<text x="291" y="27.7" transform="rotate(-90 291 27.7)">1K</text>
<text x="251.6" y="33.5">100nF</text>
<text x="259.8" y="34.4">5,6K</text>
<text x="284.9" y="31.9">470Ω</text>
<text x="169.2" y="36.1">250pF</text>
<text x="214" y="38.6">47pF</text>
<text x="278.6" y="40.8">V4</text>
<text x="131.6" y="42">5,6K</text>
<text x="183.5" y="46.2">10nF</text>
<text x="191.5" y="47.1">10K</text>
<text x="237.2" y="47.1">10K</text>
<text x="255.4" y="47.8" transform="rotate(-90 255.4 47.8)">220K</text>
<text x="270.6" y="46.9" transform="rotate(-90 270.6 46.9)">1Ω</text>
<text x="150.6" y="50.9">V2b</text>
<text x="172.7" y="48.9">250k</text>
<text x="81.9" y="58.9">22nF</text>
<text x="138.6" y="56.1" transform="rotate(-90 138.6 56.1)">39K</text>
<text x="164" y="54.9" transform="rotate(-90 164 54.9)">56K</text>
<text x="209" y="56">V3a</text>
<text x="229.4" y="56">V3b</text>
<text x="141.2" y="64.6">D4</text>
<text x="81.9" y="66.5">22nF</text>
<text x="169.5" y="66.5">22nF</text>
<text x="212.1" y="66.7">25k</text>
<text x="219.8" y="67.6" transform="rotate(-90 219.8 67.6)">33K</text>
<text x="255.4" y="68.1" transform="rotate(-90 255.4 68.1)">220K</text>
<text x="270.6" y="67.2" transform="rotate(-90 270.6 67.2)">1Ω</text>
<text x="11.2" y="75.1">10K</text>
<text x="51.8" y="75.1">10K</text>
<text x="251.6" y="74.2">100nF</text>
<text x="259.8" y="75.1">5,6K</text>
<text x="284.9" y="77.6">470Ω</text>
<text x="36.3" y="83.9">V1a</text>
<text x="77" y="83.9">V1b</text>
<text x="130.3" y="81.4">V2a</text>
<text x="174.1" y="79.5">1M</text>
<text x="205.7" y="80.1">1M</text>
<text x="214.8" y="78.4" transform="rotate(-90 214.8 78.4)">470Ω</text>
<text x="223.5" y="80.1">1M</text>
<text x="92.8" y="88.4" transform="rotate(-90 92.8 88.4)">270K</text>
<text x="97" y="88.6" transform="rotate(-90 97 88.6)">500pF</text>
<text x="103" y="88.4" transform="rotate(-90 103 88.4)">270K</text>
<text x="107.2" y="88.6" transform="rotate(-90 107.2 88.6)">100pF</text>
<text x="163.1" y="85.7" transform="rotate(-90 163.1 85.7)">22nF</text>
<text x="214.8" y="87.9" transform="rotate(-90 214.8 87.9)">10K</text>
<text x="241.8" y="88.3" transform="rotate(-90 241.8 88.3)">22nF</text>
<text x="278.6" y="86.5">V5</text>
<text x="252.5" y="90.3">27K</text>
<text x="6.5" y="100.3" transform="rotate(-90 6.5 100.3)">1M</text>
<text x="15.7" y="101.3" transform="rotate(-90 15.7 101.3)">500pF</text>
<text x="23.4" y="101" transform="rotate(-90 23.4 101)">47uF</text>
<text x="29.3" y="100.8" transform="rotate(-90 29.3 100.8)">1,5K</text>
<text x="47.1" y="100.3" transform="rotate(-90 47.1 100.3)">1M</text>
<text x="56.4" y="101.3" transform="rotate(-90 56.4 101.3)">500pF</text>
<text x="64" y="100.5" transform="rotate(-90 64 100.5)">1uF</text>
<text x="70" y="100.8" transform="rotate(-90 70 100.8)">2,7K</text>
<text x="85.2" y="99.8">1M</text>
<text x="115.6" y="99.8">1M</text>
<text x="123.3" y="101.2" transform="rotate(-90 123.3 101.2)">820Ω</text>
<text x="143.6" y="101.1" transform="rotate(-90 143.6 101.1)">100K</text>
<text x="179.1" y="99.7">25k</text>
<text x="206.2" y="100.2" transform="rotate(-90 206.2 100.2)">100nF</text>
<text x="214.8" y="104.6" transform="rotate(-90 214.8 104.6)">5,6K</text>
<text x="209.5" y="109.9">25k</text>
<text x="202.1" y="122.2" transform="rotate(-90 202.1 122.2)">10K</text>
<text x="193.5" y="127.6" transform="rotate(-90 193.5 127.6)">10uF</text>
<text x="217.4" y="130.7">D5</text>
<text x="229.1" y="127.6" transform="rotate(-90 229.1 127.6)">10uF</text>
<text x="181.9" y="135.8">D1</text>
<text x="188.5" y="136">150K</text>
<text x="199" y="132.7">10k</text>
<text x="206.2" y="136">100K</text>
<text x="216.4" y="136">100K</text>
<text x="201.2" y="148.1">GZ34</text>
<text x="214.9" y="148.5">D3</text>
<text x="186.9" y="153.2">HT</text>
<text x="214.9" y="158.6">D2</text>
<text x="210.9" y="165.9">GZ34 Heater</text>
<text x="100.3" y="170.3">12AX7</text>
<text x="118.1" y="170.3">12AX7</text>
<text x="135.9" y="170.3">12AX7</text>
<text x="154.7" y="170.3">KT66</text>
<text x="172.5" y="170.3">KT66</text>
<text x="212.1" y="175.9">100</text>
</g>
</svg>
